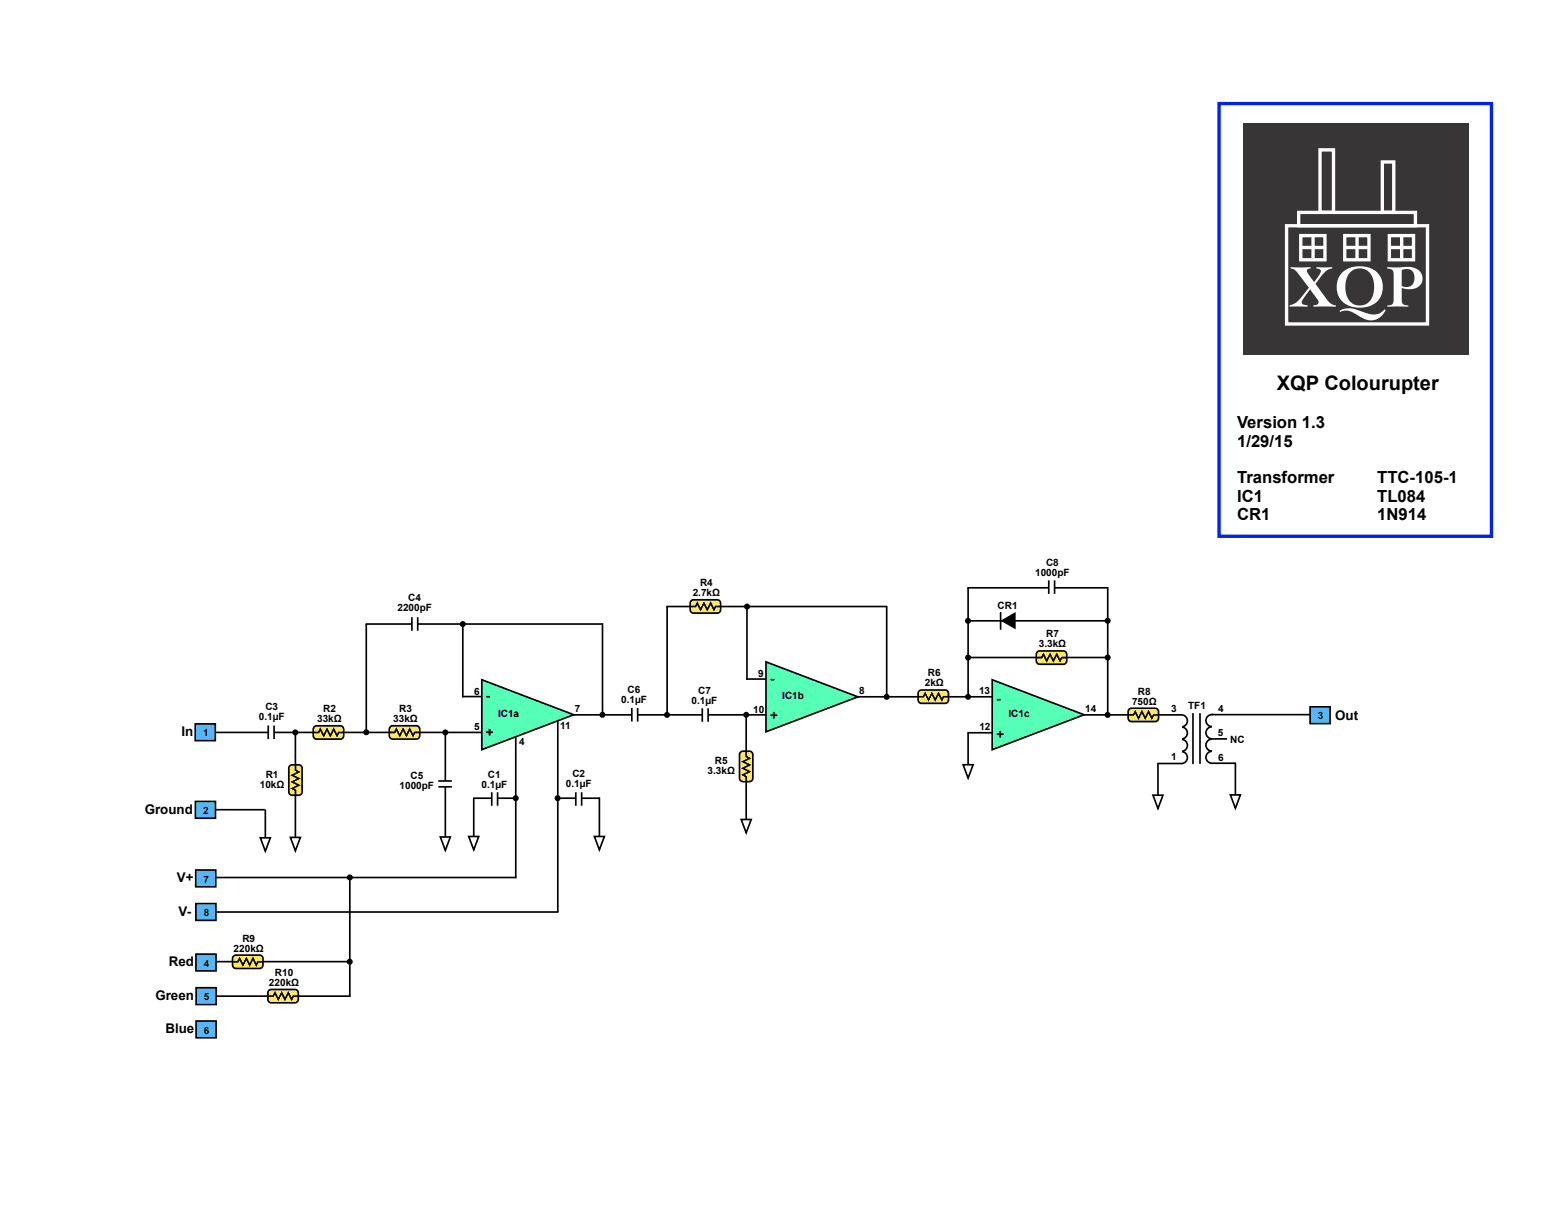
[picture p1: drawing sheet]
<svg xmlns="http://www.w3.org/2000/svg" width="279mm" height="216mm" viewBox="0 0 279 216" stroke-linecap="round" stroke-linejoin="round" font-family="sans-serif">
<path d="M38.6 131.1h48.5M92.3 127.4v29.8M99.8 127.7v35.5M101.7 128h35.5M149.1 124.7h29.2M83.9 149.7h1.8l-.9 2.4zM84.7 142.9h7.6M84.8 142.9v6.8M37.7 163.3h62.3" fill="none" stroke="#000" stroke-width=".3"/>
<path d="M88.1 141.8h.8v2.5h-.8z" fill="#fff"/>
<path d="M99.8 142.9h7.6" fill="none" stroke="#000" stroke-width=".3"/>
<path d="M103.2 141.8h.8v2.5h-.8z" fill="#fff"/>
<path d="M106.4 149.7h1.8l-.9 2.4zM107.3 142.8v6.9" fill="none" stroke="#000" stroke-width=".3"/>
<path d="M56.2 130.1l.5-.2h4.2a.62 .62 0 0 1 .6 .7v1.1a.62 .62 0 0 1-.6 .6h-4.2a.62 .62 0 0 1-.6-.6v-1.1z" fill="#ffe755"/>
<path d="M56.1 131.1h.9l.3-.6 .6 1.2 .6-1.2 .6 1.2 .6-1.2 .6 1.2 .3-.6h.9M56.2 130.1l.5-.2h4.2a.62 .62 0 0 1 .6 .7v1.1a.62 .62 0 0 1-.6 .6h-4.2a.62 .62 0 0 1-.6-.6v-1.1z" fill="none" stroke="#000" stroke-width=".3"/>
<path d="M48.1 129.9h.8v2.4h-.8z" fill="#fff"/>
<path d="M46.6 150h1.8l-.9 2.4zM47.5 144.9v5.1" fill="none" stroke="#000" stroke-width=".3"/>
<g fill="#000">
<circle cx="92.3" cy="142.9" r=".54"/>
<circle cx="99.8" cy="142.9" r=".54"/>
</g>
<path d="M222.6 22h40.4v41.5h-40.4z" fill="#373535"/>
<g fill="none" stroke="#fefefe" stroke-width=".6">
<path d="M232.4 38h20.9v2.4h-20.9zM236.3 26.8h2.4v11.2h-2.4zM247.4 29h2.1v9h-2.1zM230.3 40.4h25.2v17.6h-25.2zM232.8 42.2h4.3v4.3h-4.3zM233 44.3h4M235 42.3v3.9M240.7 42.2h4.3v4.3h-4.3zM240.8 44.3h4.1M242.9 42.3v4M248.7 42.2h4.3v4.3h-4.3zM248.8 44.3h4.1"/>
<path d="M250.9 42.3v4"/>
</g>
<path d="M218.2 18.5h48.8v77.5h-48.8z" fill="none" stroke="#02e" stroke-width=".6"/>
<g fill="#000">
<circle cx="52.9" cy="131.1" r=".54"/>
<circle cx="65.6" cy="131.1" r=".54"/>
</g>
<path d="M82.7 124.7h3.6" fill="none" stroke="#000" stroke-width=".3"/>
<path d="M86.2 121.7l16.5 6.3-16.5 6.2z" fill="#55ffb6"/>
<path d="M86.2 121.7l16.5 6.3-16.5 6.2z" fill="none" stroke="#000" stroke-width=".3"/>
<path d="M34.9 129.6h3.6v3h-3.6z" fill="#55b6ff"/>
<path d="M34.9 129.6h3.6v3h-3.6zM38.5 145h8.9" fill="none" stroke="#000" stroke-width=".3"/>
<path d="M35 143.5h3.6v3h-3.6z" fill="#55b6ff"/>
<path d="M35 143.5h3.6v3h-3.6zM35.9 157.1h56.5" fill="none" stroke="#000" stroke-width=".3"/>
<path d="M35 155.7h3.6v3.1h-3.6z" fill="#55b6ff"/>
<path d="M35 155.7h3.6v3.1h-3.6z" fill="none" stroke="#000" stroke-width=".3"/>
<path d="M35.1 161.8h3.5v3h-3.5z" fill="#55b6ff"/>
<path d="M35.1 161.8h3.5v3h-3.5zM35.9 172.2h26.9M37.8 178.3h24.9" fill="none" stroke="#000" stroke-width=".3"/>
<path d="M35.1 170.8h3.6v3h-3.6z" fill="#55b6ff"/>
<path d="M35.1 170.8h3.6v3h-3.6z" fill="none" stroke="#000" stroke-width=".3"/>
<path d="M35.1 176.8h3.6v3h-3.6z" fill="#55b6ff"/>
<path d="M35.1 176.8h3.6v3h-3.6z" fill="none" stroke="#000" stroke-width=".3"/>
<path d="M35.1 182.8h3.6v3h-3.6z" fill="#55b6ff"/>
<path d="M35.1 182.8h3.6v3h-3.6z" fill="none" stroke="#000" stroke-width=".3"/>
<path d="M41.8 171.2l.4-.2h4.3a.62 .62 0 0 1 .6 .6v1.1a.62 .62 0 0 1-.6 .7h-4.3a.62 .62 0 0 1-.6-.7v-1.1z" fill="#ffe755"/>
<path d="M41.7 172.2h.9l.3-.6 .6 1.2 .6-1.2 .6 1.2 .6-1.2 .6 1.2 .3-.6h.9M41.8 171.2l.4-.2h4.3a.62 .62 0 0 1 .6 .6v1.1a.62 .62 0 0 1-.6 .7h-4.3a.62 .62 0 0 1-.6-.7v-1.1z" fill="none" stroke="#000" stroke-width=".3"/>
<path d="M48.1 177.3l.4-.2h4.3a.62 .62 0 0 1 .6 .7v1.1a.62 .62 0 0 1-.6 .6h-4.3a.62 .62 0 0 1-.6-.6v-1.1z" fill="#ffe755"/>
<path d="M52.9 131.4v18.5M52 149.9h1.8l-.9 2.4zM62.6 157.3v21.1M48 178.3h.9l.3-.6 .6 1.2 .6-1.2 .6 1.2 .6-1.2 .6 1.2 .3-.6h.9M48.1 177.3l.4-.2h4.3a.62 .62 0 0 1 .6 .7v1.1a.62 .62 0 0 1-.6 .6h-4.3a.62 .62 0 0 1-.6-.6v-1.1z" fill="none" stroke="#000" stroke-width=".3"/>
<g fill="#000">
<circle cx="62.6" cy="157.1" r=".54"/>
<circle cx="62.6" cy="172.2" r=".54"/>
</g>
<path d="M51.9 137.1a2.31 2.31 0 0 1 1.8-.1l.3 .3 .1 .2v4.3a.62 .62 0 0 1-.7 .6h-1.1a.62 .62 0 0 1-.6-.6v-4.3z" fill="#ffe755"/>
<path d="M51.9 137.1a2.31 2.31 0 0 1 1.8-.1l.3 .3 .1 .2v4.3a.62 .62 0 0 1-.7 .6h-1.1a.62 .62 0 0 1-.6-.6v-4.3zM52.9 137v.9l.6 .3-1.2 .6 1.2 .6-1.2 .6 1.2 .6-1.2 .6 .6 .3v.9" fill="none" stroke="#000" stroke-width=".3"/>
<path d="M69.9 130.1l.4-.2h4.2a.62 .62 0 0 1 .6 .7v1.1a.62 .62 0 0 1-.6 .6h-4.2a.62 .62 0 0 1-.6-.6v-1.1z" fill="#ffe755"/>
<path d="M65.4 111.7h42.5M69.8 131.1h.9l.3-.6 .5 1.2 .6-1.2 .6 1.2 .6-1.2 .6 1.2 .3-.6h.9M69.9 130.1l.4-.2h4.2a.62 .62 0 0 1 .6 .7v1.1a.62 .62 0 0 1-.6 .6h-4.2a.62 .62 0 0 1-.6-.6v-1.1z" fill="none" stroke="#000" stroke-width=".3"/>
<path d="M73.8 110.5h.8v2.4h-.8z" fill="#fff"/>
<path d="M65.6 111.7v19.7M82.8 112v12.8M107.8 111.6v16.6M79.7 131.4v18.4M78.8 149.8h1.8l-.9 2.4z" fill="none" stroke="#000" stroke-width=".3"/>
<g fill="#000">
<circle cx="82.8" cy="111.7" r=".54"/>
<circle cx="79.7" cy="131.1" r=".54"/>
<circle cx="107.8" cy="128" r=".54"/>
</g>
<g fill="#fff">
<path d="M78.4 139.9h2.5v.8h-2.5z"/>
<path d="M113.2 126.8h.8v2.4h-.8z"/>
</g>
<circle cx="119.4" cy="128" r=".54" fill="#000"/>
<path d="M133.6 121.6h3.5" fill="none" stroke="#000" stroke-width=".3"/>
<path d="M137.1 118.5l16.5 6.3-16.5 6.2z" fill="#55ffb6"/>
<path d="M119.3 108.6h39.5M119.4 108.6v19.6M133.7 108.8v12.9M137.1 118.5l16.5 6.3-16.5 6.2zM158.7 108.5v16.5M133.6 128.2v18.5M132.7 146.7h1.8l-.9 2.4z" fill="none" stroke="#000" stroke-width=".3"/>
<g fill="#000">
<circle cx="133.7" cy="108.6" r=".54"/>
<circle cx="133.6" cy="128" r=".54"/>
<circle cx="158.7" cy="124.8" r=".54"/>
</g>
<path d="M123.7 107.6l.4-.2h4.3a.62 .62 0 0 1 .6 .6v1.1a.62 .62 0 0 1-.6 .7h-4.3a.62 .62 0 0 1-.6-.7v-1.1z" fill="#ffe755"/>
<path d="M123.6 108.6h.9l.3-.6 .6 1.2 .6-1.2 .6 1.2 .6-1.2 .6 1.2 .3-.6h.9M123.7 107.6l.4-.2h4.3a.62 .62 0 0 1 .6 .6v1.1a.62 .62 0 0 1-.6 .7h-4.3a.62 .62 0 0 1-.6-.7v-1.1z" fill="none" stroke="#000" stroke-width=".3"/>
<path d="M125.8 126.7h.9v2.5h-.9z" fill="#fff"/>
<path d="M132.6 134.7a2.31 2.31 0 0 1 1.8-.2l.3 .3 .1 .3v4.2a.62 .62 0 0 1-.7 .6h-1.1a.62 .62 0 0 1-.6-.6v-4.2z" fill="#ffe755"/>
<g fill="none" stroke="#000" stroke-width=".3">
<path d="M132.6 134.7a2.31 2.31 0 0 1 1.8-.2l.3 .3 .1 .3v4.2a.62 .62 0 0 1-.7 .6h-1.1a.62 .62 0 0 1-.6-.6v-4.2zM133.6 134.6v.8l.6 .3-1.2 .6 1.2 .6-1.2 .6 1.2 .6-1.2 .6 .6 .3v.9"/>
<circle cx="216.9" cy="129" r="1.08"/>
<circle cx="216.9" cy="133.4" r="1.08"/>
<circle cx="216.9" cy="131.2" r="1.08"/>
<circle cx="216.9" cy="135.6" r="1.08"/>
</g>
<path d="M216.9 127.8h1.3v9.1h-1.3z" fill="#fff"/>
<g fill="none" stroke="#000" stroke-width=".3">
<path d="M213.5 127.7v9.1M214.8 127.7v9.1M216.8 127.9h18.6M221.1 136.6v5.7M220.2 142.3h1.8l-.9 2.4z"/>
<circle cx="211.5" cy="135.6" r="1.08"/>
<circle cx="211.5" cy="131.2" r="1.08"/>
<circle cx="211.5" cy="133.4" r="1.08"/>
<circle cx="211.5" cy="129" r="1.08"/>
</g>
<path d="M210.2 128h1.3v9.1h-1.3z" fill="#fff"/>
<path d="M192.7 128h18.9M207.1 136.7h4.5M207.3 136.7v5.7M216.9 132.3h2.7M206.4 142.4h1.8l-.9 2.3z" fill="none" stroke="#000" stroke-width=".3"/>
<path d="M164.5 123.7l.4-.2h4.3a.62 .62 0 0 1 .6 .7v1.1a.62 .62 0 0 1-.6 .6h-4.3a.62 .62 0 0 1-.6-.6v-1.1z" fill="#ffe755"/>
<path d="M164.4 124.7h.9l.3-.6 .6 1.2 .6-1.2 .6 1.2 .6-1.2 .6 1.2 .3-.6h.9M164.5 123.7l.4-.2h4.3a.62 .62 0 0 1 .6 .7v1.1a.62 .62 0 0 1-.6 .6h-4.3a.62 .62 0 0 1-.6-.6v-1.1zM173.2 131.2h4.5" fill="none" stroke="#000" stroke-width=".3"/>
<path d="M177.6 121.7l16.5 6.3-16.5 6.2z" fill="#55ffb6"/>
<path d="M173.1 105.2h25.3M173.3 105.2v19.7M173.4 117.7h25.1M177.6 121.7l16.5 6.3-16.5 6.2z" fill="none" stroke="#000" stroke-width=".3"/>
<g fill="#000">
<circle cx="173.3" cy="117.7" r=".54"/>
<circle cx="173.3" cy="124.7" r=".54"/>
</g>
<path d="M185.7 116.7l.4-.2h4.2a.62 .62 0 0 1 .6 .7v1.1a.62 .62 0 0 1-.6 .6h-4.2a.62 .62 0 0 1-.6-.6v-1.1z" fill="#ffe755"/>
<path d="M173.4 111.1h25.1M179.1 109.6v3.1M179.4 111.1l2.2-1.3v2.6zM185.6 117.7h.9l.3-.6 .5 1.2 .6-1.2 .6 1.2 .6-1.2 .6 1.2 .3-.6h.9M185.7 116.7l.4-.2h4.2a.62 .62 0 0 1 .6 .7v1.1a.62 .62 0 0 1-.6 .6h-4.2a.62 .62 0 0 1-.6-.6v-1.1zM198.3 105.3v22.7" fill="none" stroke="#000" stroke-width=".3"/>
<g fill="#000">
<path d="M179.4 111.1l2.2-1.3v2.6z"/>
<circle cx="173.3" cy="111.1" r=".54"/>
<circle cx="198.3" cy="117.7" r=".54"/>
<circle cx="198.3" cy="111.1" r=".54"/>
<circle cx="198.2" cy="128" r=".54"/>
</g>
<path d="M187.8 103.9h.8v2.5h-.8z" fill="#fff"/>
<path d="M202.1 127l.4-.2h4.3a.62 .62 0 0 1 .6 .6v1.1a.62 .62 0 0 1-.6 .7h-4.3a.62 .62 0 0 1-.6-.7v-1.1z" fill="#ffe755"/>
<path d="M172.4 136.9h1.8l-.9 2.4zM173.3 131.2v5.7M202 128h.9l.3-.6 .6 1.2 .6-1.2 .6 1.2 .6-1.2 .6 1.2 .3-.6h.9M202.1 127l.4-.2h4.3a.62 .62 0 0 1 .6 .6v1.1a.62 .62 0 0 1-.6 .7h-4.3a.62 .62 0 0 1-.6-.7v-1.1z" fill="none" stroke="#000" stroke-width=".3"/>
<path d="M234.5 126.5h3.6v3h-3.6z" fill="#55b6ff"/>
<g fill="none" stroke="#000" stroke-width=".3">
<path d="M73.7 110.5v2.4M74.8 110.5v2.4M187.7 103.9v2.4M188.8 103.9v2.4M48 129.9v2.4M49.1 129.9v2.4M78.4 139.8h2.5M113.1 126.8v2.4M114.1 126.8v2.4M125.7 126.8v2.4M126.7 126.8v2.4M216.9 136.6h4.3"/>
<path d="M234.5 126.5h3.6v3h-3.6zM78.5 140.9h2.4M88 141.8v2.5M89.1 141.8v2.4M103.1 141.8v2.5M104.1 141.8v2.4"/>
</g>
<text font-size="10.7" fill="#fefefe" x="230.9" y="54.9">XQP</text>
<text font-size="3.6" x="228.5" y="69.8">XQP Colourupter</text>
<g font-size="3">
<text x="221.4" y="76.7">Version 1.3</text>
<text x="221.4" y="80">1/29/15</text>
<text x="221.4" y="86.6">Transformer</text>
<text x="221.4" y="89.8">IC1</text>
<text x="246.5" y="89.8">TL084</text>
<text x="246.5" y="86.6">TTC-105-1</text>
<text x="221.4" y="93.1">CR1</text>
<text x="246.5" y="93.1">1N914</text>
</g>
<g font-size="2.4">
<text x="87" y="125.4">-</text>
<text x="137.8" y="122.3">-</text>
<text x="178.4" y="125.8">-</text>
<text x="32.5" y="131.7">In</text>
<text x="137.8" y="128.8">+</text>
<text x="239" y="128.8">Out</text>
<text x="87" y="132">+</text>
<text x="178.4" y="132.2">+</text>
<text x="25.9" y="145.6">Ground</text>
<text x="31.7" y="157.9">V+</text>
<text x="32" y="163.9">V-</text>
<text x="30.2" y="173">Red</text>
<text x="27.8" y="179">Green</text>
<text x="29.6" y="184.9">Blue</text>
</g>
<g font-size="1.8">
<text x="187.2" y="101.3">C8</text>
<text x="73.1" y="107.7">C4</text>
<text x="124" y="106.8">2.7kΩ</text>
<text x="125.3" y="105">R4</text>
<text x="185.3" y="103.1">1000pF</text>
<text x="71.1" y="109.5">2200pF</text>
<text x="178.6" y="109.1">CR1</text>
<text x="185.9" y="115.9">3.3kΩ</text>
<text x="187.2" y="114.1">R7</text>
<text x="84.8" y="124.4">6</text>
<text x="111.2" y="125.9">0.1µF</text>
<text x="112.3" y="124.1">C6</text>
<text x="123.8" y="126">0.1µF</text>
<text x="125" y="124.2">C7</text>
<text x="135.7" y="121.1">9</text>
<text x="140" y="125.2">IC1b</text>
<text x="153.8" y="124.3">8</text>
<text x="165.5" y="122.9">2kΩ</text>
<text x="166.1" y="121.1">R6</text>
<text x="175.2" y="124.2">13</text>
<text x="203.7" y="124.4">R8</text>
<text x="36.4" y="131.8">1</text>
<text x="46.3" y="128.9">0.1µF</text>
<text x="47.5" y="127.1">C3</text>
<text x="56.8" y="129.3">33kΩ</text>
<text x="57.8" y="127.5">R2</text>
<text x="70.4" y="129.3">33kΩ</text>
<text x="71.4" y="127.5">R3</text>
<text x="84.8" y="130.7">5</text>
<text x="89.1" y="128.3">IC1a</text>
<text x="100.3" y="130.5">11</text>
<text x="102.9" y="127.4">7</text>
<text x="134.8" y="127.6">10</text>
<text x="175.3" y="130.7">12</text>
<text x="180.5" y="128.4">IC1c</text>
<text x="194.2" y="127.5">14</text>
<text x="202.6" y="126.2">750Ω</text>
<text x="209.6" y="127.5">3</text>
<text x="212.7" y="126.9">TF1</text>
<text x="218" y="131.8">5</text>
<text x="218" y="127.5">4</text>
<text x="235.9" y="128.8">3</text>
<text x="92.9" y="133.4">4</text>
<text x="128" y="136.8">R5</text>
<text x="209.6" y="136.1">1</text>
<text x="218" y="136.2">6</text>
<text x="220.2" y="132.9">NC</text>
<text x="46.5" y="141">10kΩ</text>
<text x="47.6" y="139.2">R1</text>
<text x="71.5" y="141.3">1000pF</text>
<text x="73.5" y="139.5">C5</text>
<text x="86.2" y="141">0.1µF</text>
<text x="87.3" y="139.2">C1</text>
<text x="101.3" y="141">0.1µF</text>
<text x="102.5" y="139.2">C2</text>
<text x="126.6" y="138.6">3.3kΩ</text>
<text x="36.4" y="145.7">2</text>
<text x="36.4" y="158">7</text>
<text x="36.5" y="164">8</text>
<text x="36.5" y="173.1">4</text>
<text x="41.8" y="170.4">220kΩ</text>
<text x="43.4" y="168.6">R9</text>
<text x="36.5" y="179.1">5</text>
<text x="48.1" y="176.5">220kΩ</text>
<text x="49.2" y="174.7">R10</text>
<text x="36.5" y="185">6</text>
</g>
</svg>
